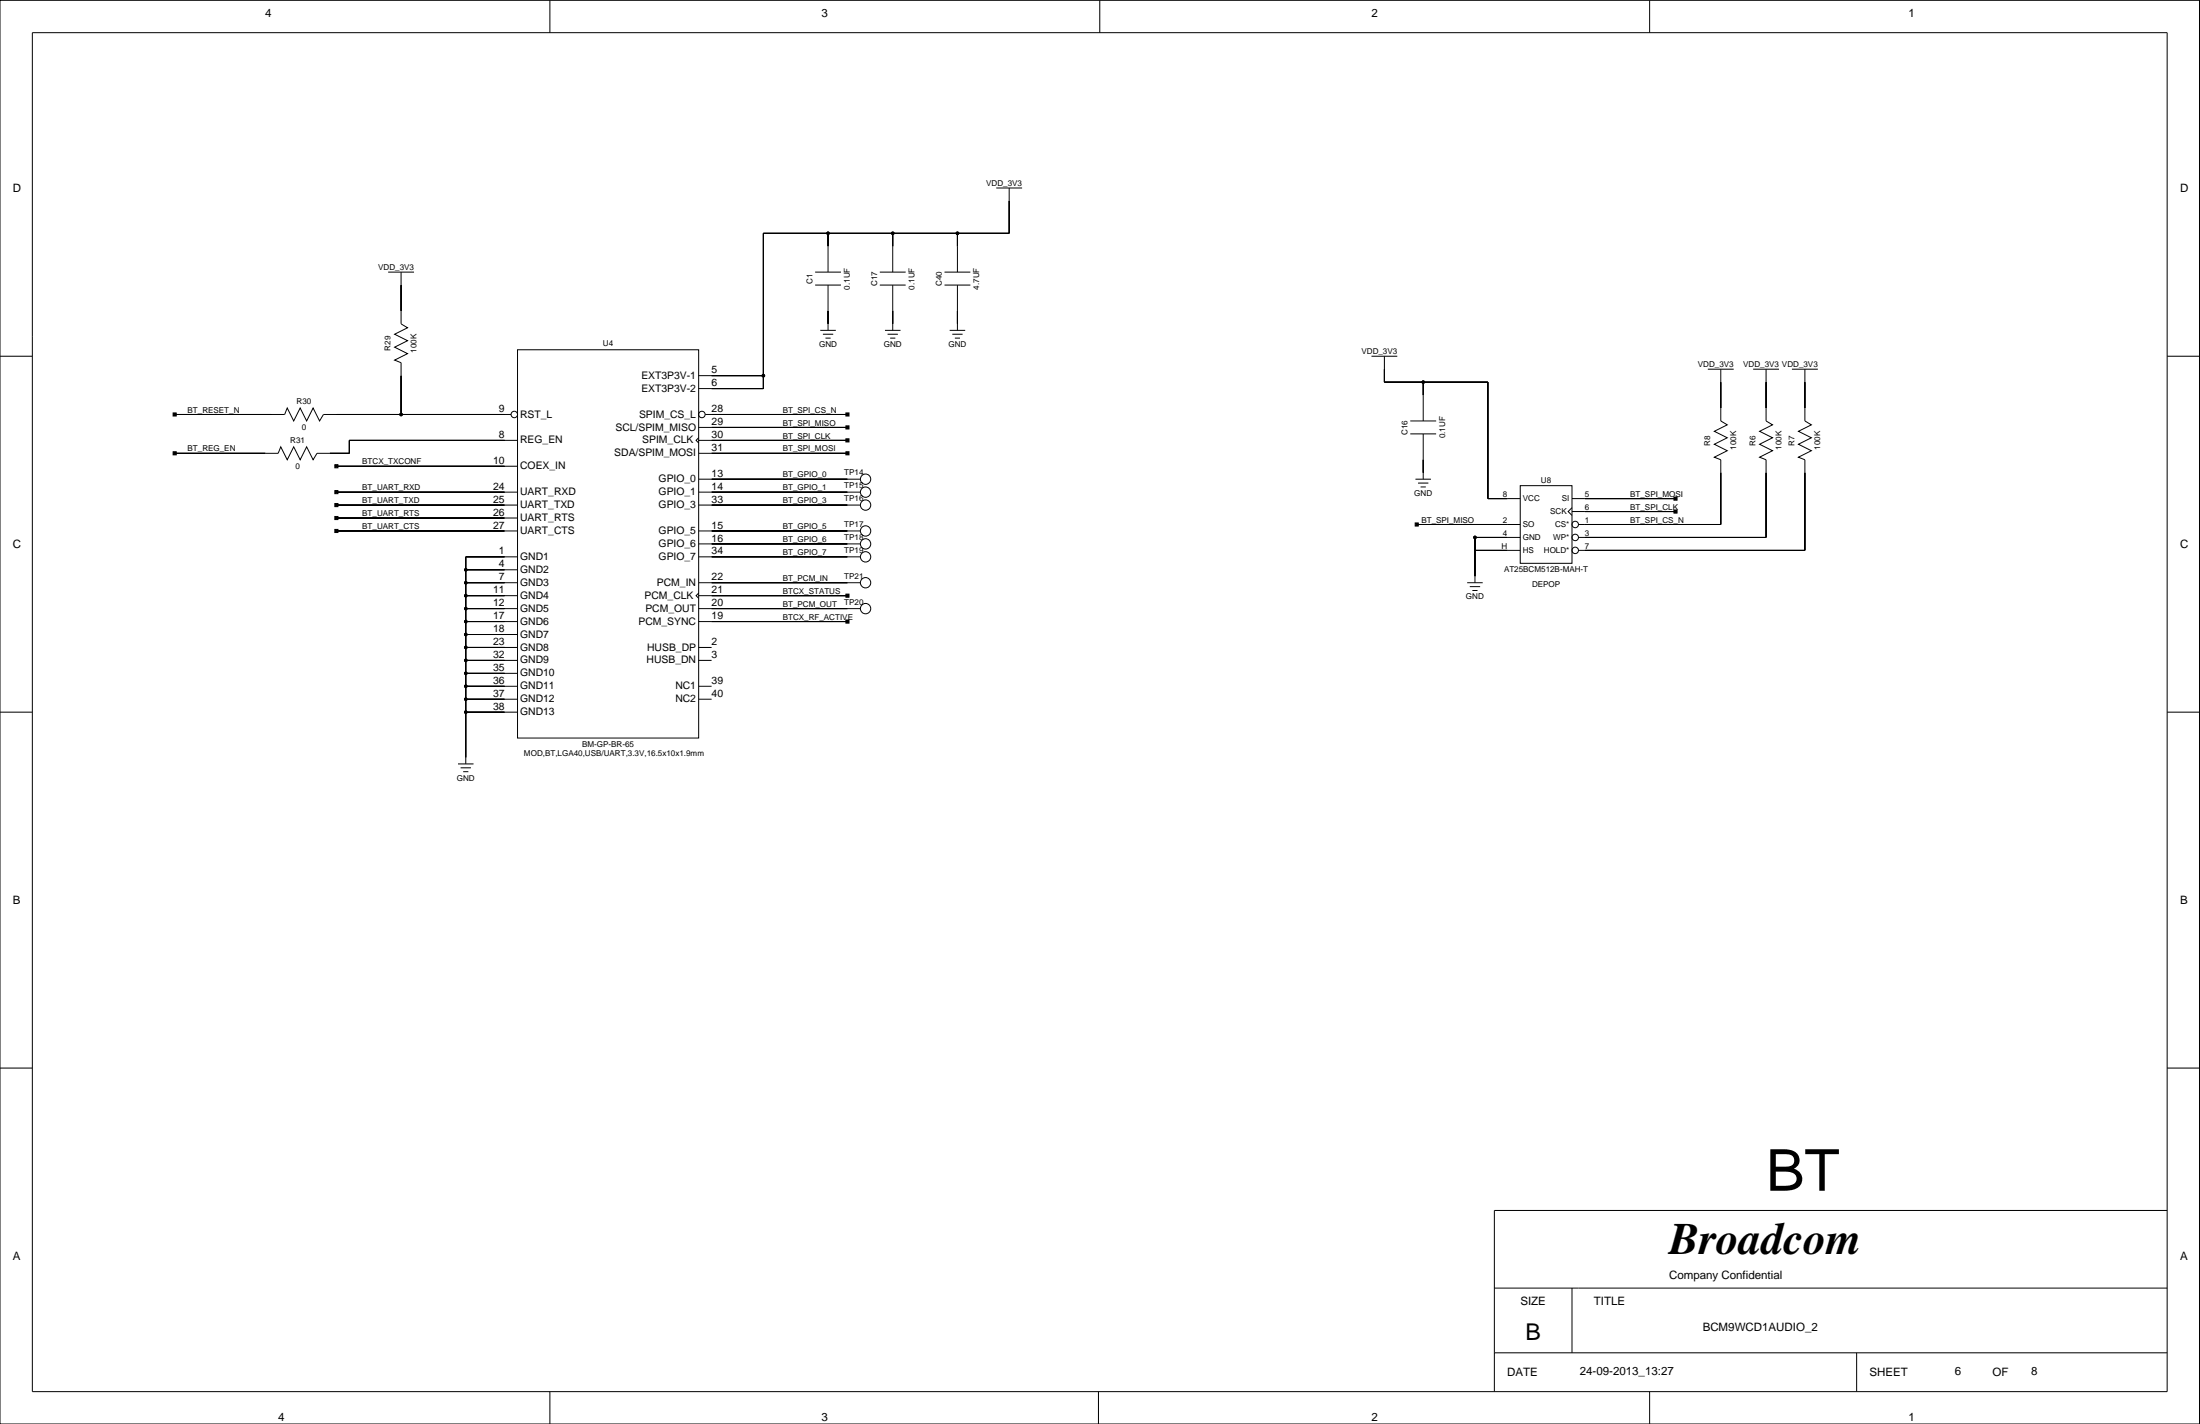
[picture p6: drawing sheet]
<svg xmlns="http://www.w3.org/2000/svg" width="432mm" height="279mm" viewBox="0 0 432 279" stroke-linecap="round" stroke-linejoin="round" font-family="sans-serif">
<g fill="none" stroke="#000" stroke-width=".2">
<path d="M0 .1h431.7v279.3h-431.7zM6.3 6.4h419.1v266.7h-419.1zM107.9 .1v6.3M215.9 .1v6.3M323.8 .1v6.3M195.5 36.9h5.1M198.1 36.9v8.9h-48.3v30.4h-12.7M76.2 53.4h5.1M78.7 53.4v10.1l1.3 .8-2.5 1.3 2.5 1.3-2.5 1.2 2.5 1.3-2.5 1.3 1.2 .5v10.1M160 55.9h5.1M160 53.4h5.1M162.5 45.8v7.6"/>
<path d="M162.5 55.9v8.9M172.7 55.9h5.1M172.7 53.4h5.1M175.2 45.8v7.6M175.2 55.9v8.9M185.4 55.9h5.1M185.4 53.4h5.1M187.9 45.8v7.6M187.9 55.9v8.9M0 69.9h6.3M101.6 68.6h35.5v76.2h-35.5zM137.1 73.7h12.7"/>
<path d="M161 64.8h3M161.5 65.6h2M162 66.3h1M173.7 64.8h3M174.2 65.6h2M174.7 66.3h1M186.4 64.8h3M186.9 65.6h2M187.4 66.3h1M269.2 69.9h5.1M271.7 69.9v5.1h20.3v22.8h6.4M279.3 75v7.6"/>
<path d="M335.2 72.4h5.1M337.7 72.4v10.2l1.3 .8-2.5 1.2 2.5 1.3-2.5 1.3 2.5 1.2-2.5 1.3 1.2 .5v12.7h-27.9M344.1 72.4h5.1M346.6 72.4v10.2l1.3 .8-2.5 1.2 2.5 1.3-2.5 1.3 2.5 1.2-2.5 1.3 1.2 .5v15.2h-36.8M351.7 72.4h5.1M354.2 72.4v10.2l1.3 .8-2.5 1.2 2.5 1.3-2.5 1.3 2.5 1.2-2.5 1.3 1.2 .5v17.8h-44.4M425.4 69.9h6.3M34.3 81.3h21.6l.5-1.2 1.2 2.5 1.3-2.5 1.3 2.5 1.3-2.5 1.2 2.5 .8-1.3h36.8M66 91.5h35.6M66 96.6h35.6M66 99.1h35.6M101.6 86.4h-33v2.5h-6.4l-.7 1.3-1.3-2.5-1.3 2.5-1.3-2.5-1.2 2.5-1.3-2.5-.5 1.2h-20.3"/>
<path d="M137.1 85.9l-.5 .5 .5 .5M137.1 86.4h29.2M137.1 94h31.8M137.1 96.6h31.8M137.1 99.1h31.8M137.1 83.9h29.2M137.1 88.9h29.2M138.4 81.3h27.9M276.8 85.1h5.1M276.8 82.6h5.1M277.8 94h3.1M278.3 94.8h2.1"/>
<path d="M278.8 95.5h1M279.3 85.1v8.9M298.4 95.3h10.1v15.2h-10.1zM308.5 99.6l-.7 .8 .7 .7M308.5 97.8h20.4M66 104.2h35.6M66 101.6h35.6M91.4 114.3h10.2M91.4 111.8h10.2M91.4 116.9h10.2M91.4 119.4h10.2M101.6 109.3h-10.2v40.6"/>
<path d="M137.1 116.4l-.5 .5 .5 .5M137.1 109.3h31.8M137.1 114.3h31.8M137.1 116.9h29.2M137.1 119.4h31.8M137.1 104.2h31.8M137.1 106.7h31.8M278.1 102.9h20.3M288 114.3h3M288.5 115.1h2M289 115.9h1M289.5 108h8.9"/>
<path d="M298.4 105.4h-8.9v8.9M308.5 100.4h20.4M0 139.7h6.3M91.4 122h10.2M91.4 124.5h10.2M91.4 127h10.2M91.4 129.6h10.2M91.4 132.1h10.2M91.4 134.7h10.2M91.4 137.2h10.2M91.4 139.7h10.2M137.1 122h29.2"/>
<path d="M137.1 127h2.6M137.1 129.6h2.6M137.1 134.7h2.6M137.1 137.2h2.6M425.4 139.7h6.3M89.9 149.9h3M90.4 150.7h2M90.9 151.4h1M0 209.6h6.3M425.4 209.6h6.3M425.4 237.5h-132.1v35.6M293.3 252.7h132.1"/>
<path d="M308.5 252.7v12.7M107.9 273.1v6.3M215.6 273.1v6.3M293.3 265.4h132.1M323.8 273.1v6.3M364.4 265.4v7.7"/>
<circle cx="162.5" cy="45.8" r=".25"/>
<circle cx="175.2" cy="45.8" r=".25"/>
<circle cx="187.9" cy="45.8" r=".25"/>
<circle cx="149.8" cy="73.7" r=".25"/>
<circle cx="279.3" cy="75" r=".25"/>
<circle cx="78.7" cy="81.3" r=".25"/>
<circle cx="100.9" cy="81.3" r=".63"/>
<circle cx="137.8" cy="81.3" r=".63"/>
<circle cx="169.9" cy="94" r="1.02"/>
<circle cx="169.9" cy="99.1" r="1.02"/>
<circle cx="169.9" cy="96.6" r="1.02"/>
<circle cx="91.4" cy="119.4" r=".25"/>
<circle cx="91.4" cy="111.8" r=".25"/>
<circle cx="91.4" cy="116.9" r=".25"/>
<circle cx="91.4" cy="114.3" r=".25"/>
<circle cx="169.9" cy="114.3" r="1.02"/>
<circle cx="169.9" cy="106.7" r="1.02"/>
<circle cx="169.9" cy="104.2" r="1.02"/>
<circle cx="169.9" cy="119.4" r="1.02"/>
<circle cx="169.9" cy="109.3" r="1.02"/>
<circle cx="289.5" cy="105.4" r=".25"/>
<circle cx="309.2" cy="102.9" r=".63"/>
<circle cx="309.2" cy="108" r=".63"/>
<circle cx="309.2" cy="105.4" r=".63"/>
<circle cx="91.4" cy="139.7" r=".25"/>
<circle cx="91.4" cy="122" r=".25"/>
<circle cx="91.4" cy="124.5" r=".25"/>
<circle cx="91.4" cy="137.2" r=".25"/>
<circle cx="91.4" cy="129.6" r=".25"/>
<circle cx="91.4" cy="132.1" r=".25"/>
<circle cx="91.4" cy="127" r=".25"/>
<circle cx="91.4" cy="134.7" r=".25"/>
</g>
<g fill="#000" stroke="#000" stroke-width=".2">
<path d="M198.1 39.4v6.4z" fill-rule="evenodd"/>
<path d="M78.7 55.9v5.1z" fill-rule="evenodd"/>
<path d="M149.8 45.8v27.9z" fill-rule="evenodd"/>
<path d="M162.5 45.8v2.5z" fill-rule="evenodd"/>
<path d="M149.8 45.8h12.7z" fill-rule="evenodd"/>
<path d="M175.2 45.8v2.5z" fill-rule="evenodd"/>
<path d="M162.5 45.8h12.7z" fill-rule="evenodd"/>
<path d="M187.9 45.8v2.5z" fill-rule="evenodd"/>
<path d="M175.2 45.8h12.7z" fill-rule="evenodd"/>
<path d="M187.9 45.8h10.2z" fill-rule="evenodd"/>
<path d="M78.7 73.7v7.6z" fill-rule="evenodd"/>
<path d="M139.7 73.7h10.1z" fill-rule="evenodd"/>
<path d="M139.7 76.2h10.1z" fill-rule="evenodd"/>
<path d="M149.8 73.7v2.5z" fill-rule="evenodd"/>
<path d="M162.5 61v2.5z" fill-rule="evenodd"/>
<path d="M175.2 61v2.5z" fill-rule="evenodd"/>
<path d="M187.9 61v2.5z" fill-rule="evenodd"/>
<path d="M271.7 72.4v2.6z" fill-rule="evenodd"/>
<path d="M279.3 75v2.5z" fill-rule="evenodd"/>
<path d="M271.7 75h7.6z" fill-rule="evenodd"/>
<path d="M279.3 75h12.7z" fill-rule="evenodd"/>
<path d="M292 75v22.8z" fill-rule="evenodd"/>
<path d="M337.7 75v5.1z" fill-rule="evenodd"/>
<path d="M346.6 75v5.1z" fill-rule="evenodd"/>
<path d="M354.2 75v5.1z" fill-rule="evenodd"/>
<path d="M34 88.6h.6v.6h-.6z" fill-rule="evenodd"/>
<path d="M34 81h.6v.6h-.6z" fill-rule="evenodd"/>
<path d="M34.3 88.9h17.8z" fill-rule="evenodd"/>
<path d="M34.3 81.3h19z" fill-rule="evenodd"/>
<path d="M65.7 98.8h.6v.6h-.6z" fill-rule="evenodd"/>
<path d="M65.7 96.3h.6v.6h-.6z" fill-rule="evenodd"/>
<path d="M65.7 91.2h.6v.6h-.6z" fill-rule="evenodd"/>
<path d="M64.8 88.9h3.8z" fill-rule="evenodd"/>
<path d="M68.6 86.4v2.5z" fill-rule="evenodd"/>
<path d="M66 81.3h12.7z" fill-rule="evenodd"/>
<path d="M66 99.1h33z" fill-rule="evenodd"/>
<path d="M66 96.6h33z" fill-rule="evenodd"/>
<path d="M78.7 81.3h20.3z" fill-rule="evenodd"/>
<path d="M68.6 86.4h30.4z" fill-rule="evenodd"/>
<path d="M66 91.5h33z" fill-rule="evenodd"/>
<path d="M166 88.6h.6v.6h-.6z" fill-rule="evenodd"/>
<path d="M166 81h.6v.6h-.6z" fill-rule="evenodd"/>
<path d="M166 86.1h.6v.6h-.6z" fill-rule="evenodd"/>
<path d="M166 83.6h.6v.6h-.6z" fill-rule="evenodd"/>
<path d="M139.7 96.6h26.6z" fill-rule="evenodd"/>
<path d="M139.7 99.1h26.6z" fill-rule="evenodd"/>
<path d="M139.7 94h26.6z" fill-rule="evenodd"/>
<path d="M139.7 88.9h26.6z" fill-rule="evenodd"/>
<path d="M139.7 81.3h26.6z" fill-rule="evenodd"/>
<path d="M139.7 86.4h26.6z" fill-rule="evenodd"/>
<path d="M139.7 83.9h26.6z" fill-rule="evenodd"/>
<path d="M279.3 90.2v2.6z" fill-rule="evenodd"/>
<path d="M292 97.8h3.8z" fill-rule="evenodd"/>
<path d="M328.6 97.5h.6v.6h-.6z" fill-rule="evenodd"/>
<path d="M311.1 97.8h17.8z" fill-rule="evenodd"/>
<path d="M337.7 92.8v10.1z" fill-rule="evenodd"/>
<path d="M346.6 92.8v12.6z" fill-rule="evenodd"/>
<path d="M354.2 92.8v15.2z" fill-rule="evenodd"/>
<path d="M65.7 101.3h.6v.6h-.6z" fill-rule="evenodd"/>
<path d="M65.7 103.9h.6v.6h-.6z" fill-rule="evenodd"/>
<path d="M91.4 114.3v2.6z" fill-rule="evenodd"/>
<path d="M91.4 116.9v2.5z" fill-rule="evenodd"/>
<path d="M91.4 119.4v2.6z" fill-rule="evenodd"/>
<path d="M91.4 111.8v2.5z" fill-rule="evenodd"/>
<path d="M91.4 109.3v2.5z" fill-rule="evenodd"/>
<path d="M91.4 114.3h7.6z" fill-rule="evenodd"/>
<path d="M91.4 116.9h7.6z" fill-rule="evenodd"/>
<path d="M91.4 119.4h7.6z" fill-rule="evenodd"/>
<path d="M91.4 109.3h7.6z" fill-rule="evenodd"/>
<path d="M91.4 111.8h7.6z" fill-rule="evenodd"/>
<path d="M66 101.6h33z" fill-rule="evenodd"/>
<path d="M66 104.2h33z" fill-rule="evenodd"/>
<path d="M166 116.6h.6v.6h-.6z" fill-rule="evenodd"/>
<path d="M139.7 104.2h26.6z" fill-rule="evenodd"/>
<path d="M139.7 106.7h26.6z" fill-rule="evenodd"/>
<path d="M139.7 116.9h26.6z" fill-rule="evenodd"/>
<path d="M139.7 119.4h26.6z" fill-rule="evenodd"/>
<path d="M139.7 114.3h26.6z" fill-rule="evenodd"/>
<path d="M139.7 109.3h26.6z" fill-rule="evenodd"/>
<path d="M277.8 102.6h.6v.6h-.6z" fill-rule="evenodd"/>
<path d="M289.5 105.4v7.7z" fill-rule="evenodd"/>
<path d="M289.5 105.4v2.6z" fill-rule="evenodd"/>
<path d="M289.5 108h6.3z" fill-rule="evenodd"/>
<path d="M289.5 105.4h6.3z" fill-rule="evenodd"/>
<path d="M278.1 102.9h17.7z" fill-rule="evenodd"/>
<path d="M328.6 100.1h.6v.6h-.6z" fill-rule="evenodd"/>
<path d="M311.1 100.4h17.8z" fill-rule="evenodd"/>
<path d="M311.1 102.9h26.6z" fill-rule="evenodd"/>
<path d="M311.1 105.4h35.5z" fill-rule="evenodd"/>
<path d="M311.1 108h43.1z" fill-rule="evenodd"/>
<path d="M91.4 139.7v8.9z" fill-rule="evenodd"/>
<path d="M91.4 137.2v2.5z" fill-rule="evenodd"/>
<path d="M91.4 134.7v2.5z" fill-rule="evenodd"/>
<path d="M91.4 132.1v2.6z" fill-rule="evenodd"/>
<path d="M91.4 129.6v2.5z" fill-rule="evenodd"/>
<path d="M91.4 127v2.6z" fill-rule="evenodd"/>
<path d="M91.4 124.5v2.5z" fill-rule="evenodd"/>
<path d="M91.4 122v2.5z" fill-rule="evenodd"/>
<path d="M91.4 139.7h7.6z" fill-rule="evenodd"/>
<path d="M91.4 137.2h7.6z" fill-rule="evenodd"/>
<path d="M91.4 134.7h7.6z" fill-rule="evenodd"/>
<path d="M91.4 132.1h7.6z" fill-rule="evenodd"/>
<path d="M91.4 129.6h7.6z" fill-rule="evenodd"/>
<path d="M91.4 127h7.6z" fill-rule="evenodd"/>
<path d="M91.4 124.5h7.6z" fill-rule="evenodd"/>
<path d="M91.4 122h7.6z" fill-rule="evenodd"/>
<path d="M166 121.7h.6v.6h-.6z" fill-rule="evenodd"/>
<path d="M139.7 122h26.6z" fill-rule="evenodd"/>
<circle cx="162.5" cy="45.8" r=".25"/>
<circle cx="175.2" cy="45.8" r=".25"/>
<circle cx="187.9" cy="45.8" r=".25"/>
<circle cx="149.8" cy="73.7" r=".25"/>
<circle cx="279.3" cy="75" r=".25"/>
<circle cx="78.7" cy="81.3" r=".25"/>
<circle cx="91.4" cy="119.4" r=".25"/>
<circle cx="91.4" cy="111.8" r=".25"/>
<circle cx="91.4" cy="116.9" r=".25"/>
<circle cx="91.4" cy="114.3" r=".25"/>
<circle cx="289.5" cy="105.4" r=".25"/>
<circle cx="91.4" cy="139.7" r=".25"/>
<circle cx="91.4" cy="122" r=".25"/>
<circle cx="91.4" cy="124.5" r=".25"/>
<circle cx="91.4" cy="137.2" r=".25"/>
<circle cx="91.4" cy="129.6" r=".25"/>
<circle cx="91.4" cy="132.1" r=".25"/>
<circle cx="91.4" cy="127" r=".25"/>
<circle cx="91.4" cy="134.7" r=".25"/>
</g>
<text font-size="11.3" x="346.6" y="233.6">BT</text>
<text font-size="8.8" x="327.6" y="246.1">Broadcom</text>
<text font-size="4.5" x="299.4" y="263">B</text>
<g font-size="2.3">
<text x="52.1" y="3.4">4</text>
<text x="161.3" y="3.4">3</text>
<text x="269.2" y="3.4">2</text>
<text x="374.6" y="3.4">1</text>
<text x="2.5" y="37.6">D</text>
<text x="427.9" y="37.6">D</text>
<text x="2.5" y="107.5">C</text>
<text x="427.9" y="107.5">C</text>
<text x="2.5" y="177.3">B</text>
<text x="427.9" y="177.3">B</text>
<text x="2.5" y="247.1">A</text>
<text x="327.6" y="250.9">Company Confidential</text>
<text x="427.9" y="247.1">A</text>
<text x="298.4" y="256">SIZE</text>
<text x="312.8" y="256">TITLE</text>
<text x="334.2" y="261.1">BCM9WCD1AUDIO_2</text>
<text x="310.1" y="269.7">24-09-2013_13:27</text>
<text x="383.7" y="269.7">6</text>
<text x="398.7" y="269.7">8</text>
<text x="295.8" y="270">DATE</text>
<text x="366.9" y="270">SHEET</text>
<text x="391.1" y="270">OF</text>
<text x="54.6" y="278.9">4</text>
<text x="161.3" y="278.9">3</text>
<text x="269.2" y="278.9">2</text>
<text x="374.6" y="278.9">1</text>
</g>
<g font-size="2">
<text x="125.9" y="74.3">EXT3P3V-1</text>
<text x="125.9" y="76.9">EXT3P3V-2</text>
<text x="139.7" y="75.8">6</text>
<text x="139.7" y="73.2">5</text>
<text x="97.9" y="80.9">9</text>
<text x="102.1" y="81.9">RST_L</text>
<text x="125.4" y="81.9">SPIM_CS_L</text>
<text x="139.7" y="83.4">29</text>
<text x="139.7" y="80.9">28</text>
<text x="97.9" y="85.9">8</text>
<text x="102.1" y="87">REG_EN</text>
<text x="120.6" y="89.6">SDA/SPIM_MOSI</text>
<text x="120.8" y="84.5">SCL/SPIM_MISO</text>
<text x="126.1" y="87">SPIM_CLK</text>
<text x="139.7" y="88.5">31</text>
<text x="139.7" y="85.9">30</text>
<text x="96.8" y="91">10</text>
<text x="102.1" y="92.1">COEX_IN</text>
<text x="129.3" y="94.6">GPIO_0</text>
<text x="139.7" y="93.6">13</text>
<text x="96.8" y="101.2">26</text>
<text x="96.8" y="98.6">25</text>
<text x="96.8" y="96.1">24</text>
<text x="102.1" y="97.2">UART_RXD</text>
<text x="102.1" y="99.7">UART_TXD</text>
<text x="129.3" y="97.2">GPIO_1</text>
<text x="129.3" y="99.7">GPIO_3</text>
<text x="139.7" y="98.6">33</text>
<text x="139.7" y="96.1">14</text>
<text x="96.8" y="103.7">27</text>
<text x="102.1" y="102.2">UART_RTS</text>
<text x="102.1" y="104.8">UART_CTS</text>
<text x="129.3" y="104.8">GPIO_5</text>
<text x="129.3" y="107.3">GPIO_6</text>
<text x="139.7" y="106.3">16</text>
<text x="139.7" y="103.7">15</text>
<text x="97.9" y="111.3">4</text>
<text x="97.9" y="113.9">7</text>
<text x="97.9" y="108.8">1</text>
<text x="102.1" y="109.9">GND1</text>
<text x="102.1" y="112.4">GND2</text>
<text x="129.3" y="109.9">GPIO_7</text>
<text x="139.7" y="108.8">34</text>
<text x="139.7" y="113.9">22</text>
<text x="96.8" y="118.9">12</text>
<text x="96.8" y="116.4">11</text>
<text x="102.1" y="114.9">GND3</text>
<text x="102.1" y="117.5">GND4</text>
<text x="126.5" y="117.5">PCM_CLK</text>
<text x="128.9" y="114.9">PCM_IN</text>
<text x="139.7" y="116.4">21</text>
<text x="139.7" y="118.9">20</text>
<text x="96.8" y="124">18</text>
<text x="96.8" y="121.5">17</text>
<text x="102.1" y="120">GND5</text>
<text x="102.1" y="122.6">GND6</text>
<text x="102.1" y="125.1">GND7</text>
<text x="125.3" y="122.6">PCM_SYNC</text>
<text x="126.7" y="120">PCM_OUT</text>
<text x="139.7" y="121.5">19</text>
<text x="96.8" y="131.6">35</text>
<text x="96.8" y="129.1">32</text>
<text x="96.8" y="126.6">23</text>
<text x="102.1" y="127.6">GND8</text>
<text x="102.1" y="130.2">GND9</text>
<text x="126.9" y="130.2">HUSB_DN</text>
<text x="127" y="127.6">HUSB_DP</text>
<text x="139.7" y="129.1">3</text>
<text x="139.7" y="126.6">2</text>
<text x="96.8" y="136.7">37</text>
<text x="96.8" y="134.2">36</text>
<text x="102.1" y="132.7">GND10</text>
<text x="102.1" y="135.3">GND11</text>
<text x="102.1" y="137.8">GND12</text>
<text x="132.6" y="135.3">NC1</text>
<text x="132.6" y="137.8">NC2</text>
<text x="139.7" y="136.7">40</text>
<text x="139.7" y="134.2">39</text>
<text x="96.8" y="139.3">38</text>
<text x="102.1" y="140.3">GND13</text>
</g>
<g font-size="1.6">
<text x="193.6" y="36.5">VDD_3V3</text>
<text x="74.2" y="53">VDD_3V3</text>
<text x="159.4" y="55.7" transform="rotate(-90 159.4 55.7)">C1</text>
<text x="166.8" y="56.8" transform="rotate(-90 166.8 56.8)">0.1UF</text>
<text x="172.1" y="56.1" transform="rotate(-90 172.1 56.1)">C17</text>
<text x="179.5" y="56.8" transform="rotate(-90 179.5 56.8)">0.1UF</text>
<text x="184.8" y="56.1" transform="rotate(-90 184.8 56.1)">C40</text>
<text x="192.2" y="56.8" transform="rotate(-90 192.2 56.8)">4.7UF</text>
<text x="76.7" y="68.8" transform="rotate(-90 76.7 68.8)">R29</text>
<text x="81.7" y="69.2" transform="rotate(-90 81.7 69.2)">100K</text>
<text x="118.3" y="67.8">U4</text>
<text x="160.8" y="68.1">GND</text>
<text x="173.5" y="68.1">GND</text>
<text x="186.2" y="68.1">GND</text>
<text x="267.2" y="69.5">VDD_3V3</text>
<text x="333.3" y="72.1">VDD_3V3</text>
<text x="342.1" y="72.1">VDD_3V3 VDD_3V3</text>
<text x="36.8" y="81">BT_RESET_N</text>
<text x="58.2" y="79.3">R30</text>
<text x="153.6" y="81">BT_SPI_CS_N</text>
<text x="153.6" y="83.5">BT_SPI_MISO</text>
<text x="36.8" y="88.6">BT_REG_EN</text>
<text x="57" y="86.9">R31</text>
<text x="59.2" y="84.3">0</text>
<text x="153.6" y="88.6">BT_SPI_MOSI</text>
<text x="153.6" y="86">BT_SPI_CLK</text>
<text x="276.3" y="85.3" transform="rotate(-90 276.3 85.3)">C16</text>
<text x="283.6" y="86" transform="rotate(-90 283.6 86)">0.1UF</text>
<text x="335.7" y="87.4" transform="rotate(-90 335.7 87.4)">R8</text>
<text x="340.8" y="88.3" transform="rotate(-90 340.8 88.3)">100K</text>
<text x="344.6" y="87.4" transform="rotate(-90 344.6 87.4)">R6</text>
<text x="349.6" y="88.3" transform="rotate(-90 349.6 88.3)">100K</text>
<text x="352.2" y="87.4" transform="rotate(-90 352.2 87.4)">R7</text>
<text x="357.3" y="88.3" transform="rotate(-90 357.3 88.3)">100K</text>
<text x="58" y="92">0</text>
<text x="71.1" y="91.1">BTCX_TXCONF</text>
<text x="153.6" y="93.7">BT_GPIO_0</text>
<text x="165.7" y="93.2">TP14</text>
<text x="165.7" y="95.8">TP15</text>
<text x="302.4" y="94.8">U8</text>
<text x="71.1" y="101.3">BT_UART_RTS</text>
<text x="71.1" y="98.7">BT_UART_TXD</text>
<text x="71.1" y="96.2">BT_UART_RXD</text>
<text x="153.6" y="96.2">BT_GPIO_1</text>
<text x="153.6" y="98.7">BT_GPIO_3</text>
<text x="165.7" y="98.3">TP16</text>
<text x="277.6" y="97.3">GND</text>
<text x="295" y="97.5">8</text>
<text x="298.9" y="98.3">VCC</text>
<text x="304.3" y="100.8">SCK</text>
<text x="306.5" y="98.3">SI</text>
<text x="311.1" y="100">6</text>
<text x="311.1" y="97.5">5</text>
<text x="320" y="97.5">BT_SPI_MOSI</text>
<text x="320" y="100">BT_SPI_CLK</text>
<text x="71.1" y="103.8">BT_UART_CTS</text>
<text x="153.6" y="103.8">BT_GPIO_5</text>
<text x="153.6" y="106.4">BT_GPIO_6</text>
<text x="165.7" y="103.4">TP17</text>
<text x="165.7" y="105.9">TP18</text>
<text x="279" y="102.5">BT_SPI_MISO</text>
<text x="294.7" y="107.6">H</text>
<text x="295" y="102.5">2</text>
<text x="295" y="105.1">4</text>
<text x="298.9" y="105.9">GND</text>
<text x="298.9" y="103.4">SO</text>
<text x="304.9" y="105.9">WP*</text>
<text x="305.2" y="103.4">CS*</text>
<text x="311.1" y="107.6">7</text>
<text x="311.1" y="105.1">3</text>
<text x="311.1" y="102.5">1</text>
<text x="320" y="102.5">BT_SPI_CS_N</text>
<text x="153.6" y="114">BT_PCM_IN</text>
<text x="153.6" y="108.9">BT_GPIO_7</text>
<text x="165.7" y="108.5">TP19</text>
<text x="165.7" y="113.5">TP21</text>
<text x="295.2" y="112.3">AT25BCM512B-MAH-T</text>
<text x="298.9" y="108.5">HS</text>
<text x="303" y="108.5">HOLD*</text>
<text x="153.6" y="116.5">BTCX_STATUS</text>
<text x="153.6" y="119.1">BT_PCM_OUT</text>
<text x="165.7" y="118.6">TP20</text>
<text x="287.7" y="117.6">GND</text>
<text x="300.7" y="115.3">DEPOP</text>
<text x="153.6" y="121.6">BTCX_RF_ACTIVE</text>
<text x="102.8" y="148.3">MOD,BT,LGA40,USB/UART,3.3V,16.5x10x1.9mm</text>
<text x="114.3" y="146.6">BM-GP-BR-65</text>
<text x="89.7" y="153.2">GND</text>
</g>
</svg>
